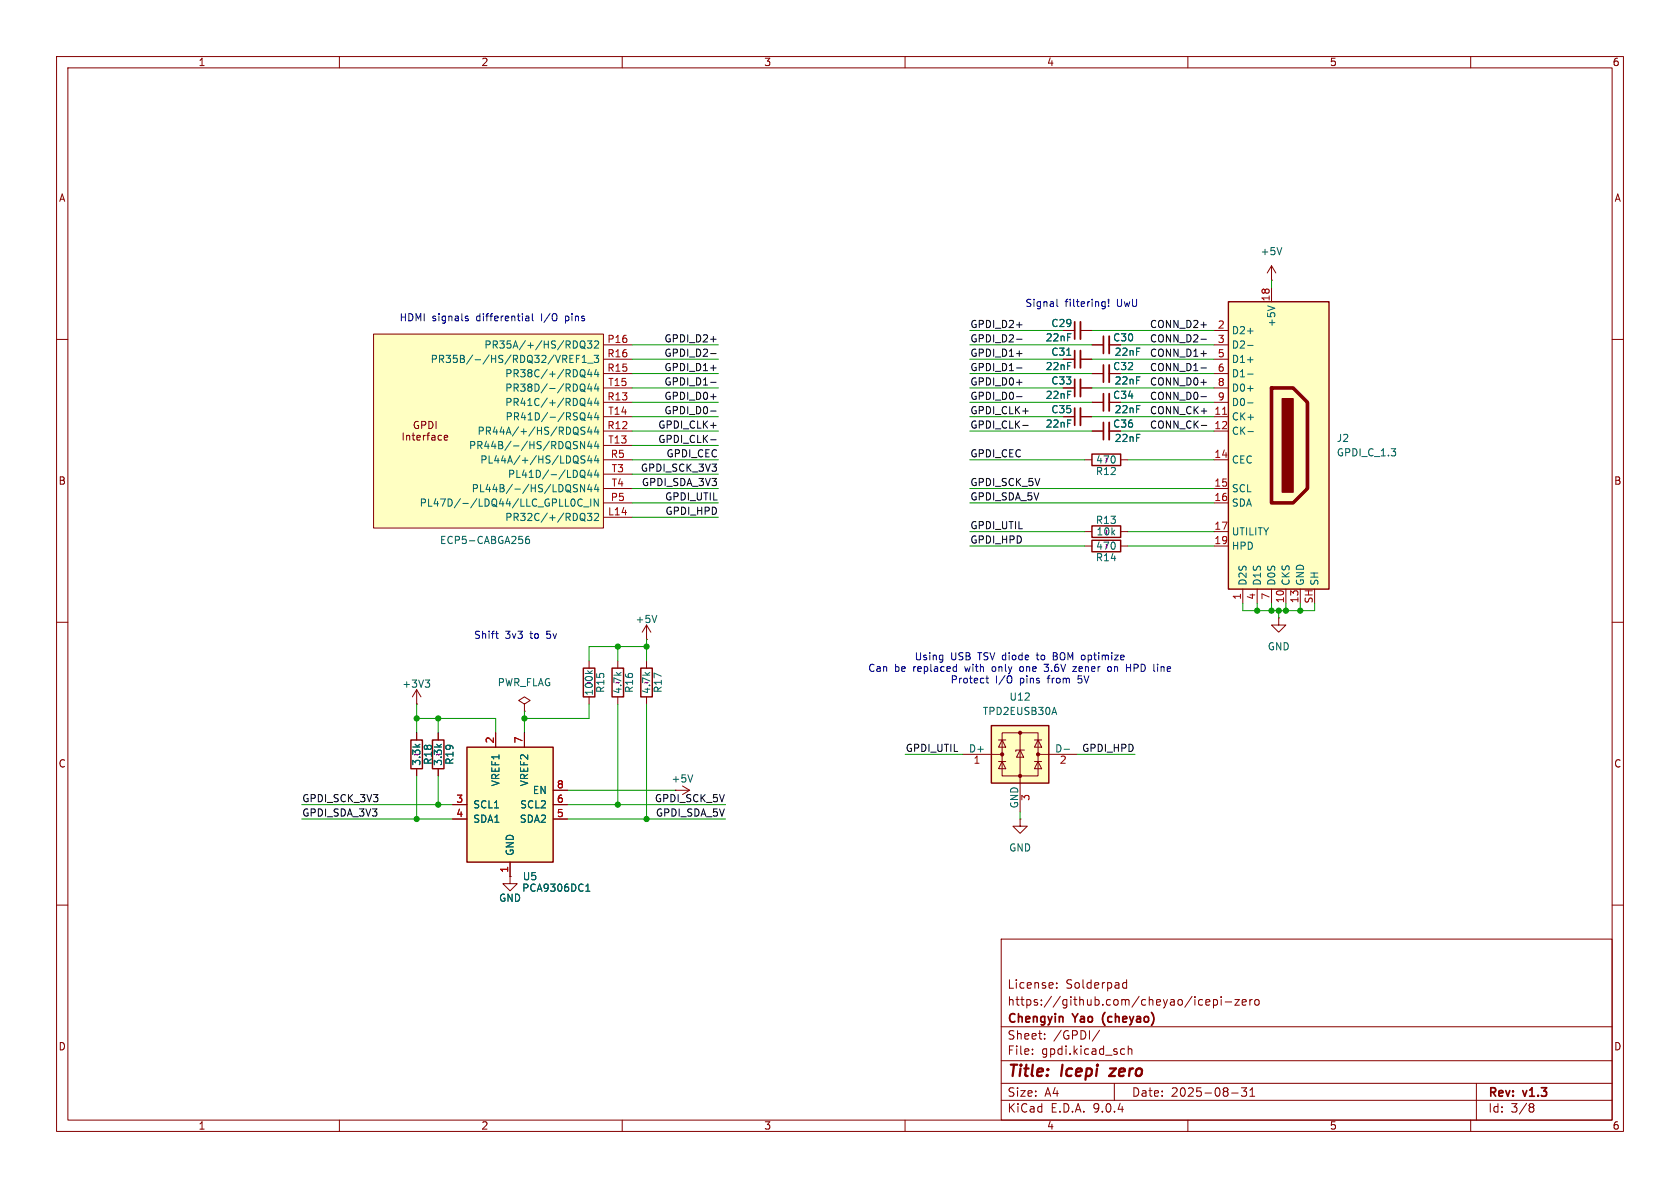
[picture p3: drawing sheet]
<svg xmlns="http://www.w3.org/2000/svg" width="297mm" height="210mm" viewBox="0 0 297 210" stroke-linecap="round" stroke-linejoin="round" font-family="sans-serif">
<g fill="none" stroke="#840000" stroke-width=".18">
<path d="M10 10h277v190h-277zM12 12h273v186h-273zM60 10v2M110 10v2M160 10v2M210 10v2M260 10v2M10 60h2M285 60h2M10 110h2M285 110h2M10 160h2"/>
<path d="M177 166h108v32h-108zM186.8 174.6v.1M186.8 173.8v.1M198.5 174.4l.2 .3 .5-.1M199.2 173.2v1.5M199.2 173.8l-.5-.1-.2 .3M212 177.6h.6M212 176.8h.6M213.2 177.2l.7-.1-.1-.3-.4-.1-.2 .2v.7h.6M214.5 176.8l.5-.1 .2 .3v.4l-.1 .2h-.6M214.5 176.7v1.5M215.9 176.2v.1"/>
<path d="M215.9 176.7v1M216.6 177.1h1.1M218.3 176.7h.8l-.8 1h.8M219.6 177.2l.7-.1-.1-.3-.4-.1-.2 .2 .1 .7h.5M221 176.7v1M221.4 176.7l-.3 .1-.1 .2M222 176.8l.3-.1 .3 .3v.4l-.3 .3-.3-.1-.2-.2v-.4zM285 160h2M60 198v2M110 198v2M160 198v2M177 194.5h108"/>
<path d="M177 191.5h108M177 187.5h108M177 181.5h108M182.5 186.3v.1M182.5 185.5v.1M184.7 183.6v.1M184.7 182.8v.1M194.4 182.1l-1.3 2M197 191.5v3M198.4 185.4l.4 .1M198.8 186.3l-.4 .1M199.5 185.5l.2-.1 .3 .1 .1 .9"/>
<path d="M199.5 184.9v1.5M210 198v2M217.7 193.2h1.2M219.5 192.3h.9l-.5 .6 .4 .1v.7l-.2 .1h-.4l-.2-.1M221 193.8h.8M221 192.7l.4-.4v1.5M260 198v2M261 191.5v6.5M270.6 195.1l.4 .1 .2 .2-.3 .3M270.6 195.7h.3M270.9 195.7l.2 .2 .1 .4-.2 .2-.4 .1"/>
</g>
<path d="M197.3 188.9l-1.2 1.3h1" fill="none" stroke="#840000" stroke-width=".4"/>
<path d="M82.5 132.1h15.3v20.3h-15.3z" fill="#ffffc2"/>
<path d="M193 80.3h5.1v2h-5.1zM82.5 132.1h15.3v20.3h-15.3z" fill="none" stroke="#840000" stroke-width=".25"/>
<g fill="none" stroke="#840000" stroke-width=".18">
<path d="M188 73.7h2M188 68.6h2M191 73.7h2M191 68.6h2M193 71.1h2.1M196.1 71.1h2M191.8 81.3h1.2M198.1 81.3h1.3M114.3 113h.1M114.3 110.5l-.8 1.3M114.3 110.5l.8 1.3M114.3 110.5v2.5"/>
<path d="M87.6 129.5v2.6M92.7 129.5v2.6M97.8 139.7h2.5M80 142.2h2.5M80 144.8h2.5M90.2 152.4v2.5M97.8 142.2h2.5M97.8 144.8h2.5M180.3 144.8v1.3h1.3l-1.3 1.2-1.2-1.2h1.2M180.3 144.8h.1"/>
</g>
<path d="M116.1 108.8l-.4 1.3M103.6 157.6h.7M103.6 156.6l.3-.3v1.3" fill="none" stroke="#006464" stroke-width=".18"/>
<path d="M190 67.1v3M190 72.1v3.1M195.1 69.6v3" fill="none" stroke="#840000" stroke-width=".3"/>
<path d="M191 67.1v3M191 72.1v3.1M196.1 69.6v3" fill="none" stroke="#840000" stroke-width=".33"/>
<path d="M175.3 128.3h10.1v10.1h-10.1z" fill="#ffffc2"/>
<path d="M193 93h5.1v2h-5.1zM193 95.5h5.1v2h-5.1zM175.3 128.3h10.1v10.1h-10.1z" fill="none" stroke="#840000" stroke-width=".25"/>
<g fill="none" stroke="#840000" stroke-width=".18">
<path d="M224.8 49.5h.1M224.8 47l-.8 1.3M224.8 47l.8 1.3M224.8 47v2.5M191.8 94h1.2M191.8 96.5h1.2M198.1 94h1.3M198.1 96.5h1.3M226.1 109.2v1.3h1.2l-1.2 1.3-1.3-1.3h1.3M226.1 109.2h.1M73.7 124.5h.1M73.7 121.9l.7 1.3"/>
<path d="M73.7 121.9l-.8 1.3M73.7 121.9v2.6M170.2 133.4h7M176.5 130.8h1.3M176.5 134.6h1.3M177.2 129.5h6.3v7.7h-6.3zM177.2 130.8l.6 1.3h-1.3zM177.2 134.6l.6 1.3h-1.3zM180.3 132.6l.7 1.3h-1.3zM180.3 129.5v14M181.1 132.6h-1.5v.2M182.9 130.8h1.2"/>
<path d="M182.9 134.6h1.2M183.5 130.8l.6 1.3h-1.2zM183.5 134.6l.6 1.3h-1.2zM183.5 133.4h7M90.2 154.9v1.3h1.2l-1.2 1.3-1.3-1.3h1.3M90.2 154.9h.1"/>
</g>
<g fill="#840000" stroke="#840000" stroke-width=".18">
<circle cx="177.2" cy="133.4" r=".28"/>
<circle cx="180.3" cy="129.5" r=".28"/>
<circle cx="180.3" cy="137.2" r=".28"/>
<circle cx="183.5" cy="133.4" r=".28"/>
</g>
<path d="M226.6 43.8l-.4 1.2M75.2 120.2h.8l-.5 .5M75.7 120.7l.3 .2v.3l-.3 .3M186.4 125l.4 1.3M188.1 132.4h1" fill="none" stroke="#006464" stroke-width=".18"/>
<path d="M217.2 53.3h17.7v50.8h-17.7z" fill="#ffffc2"/>
<path d="M217.2 53.3h17.7v50.8h-17.7zM103.1 118.1h2.1v5.1h-2.1zM108.2 118.1h2v5.1h-2zM113.3 118.1h2v5.1h-2zM72.6 130.8h2.1v5.1h-2.1zM76.5 130.8h2v5.1h-2z" fill="none" stroke="#840000" stroke-width=".25"/>
<path d="M224.8 68.6h3.8l2.5 2.5v15.3l-2.5 2.5h-3.8z" fill="none" stroke="#840000" stroke-width=".63"/>
<path d="M226.7 70.5h1.9v16.5h-1.9z" fill="#840000" stroke="#840000" stroke-width=".25"/>
<g fill="none" stroke="#840000" stroke-width=".18">
<path d="M214.6 58.4h2.6M224.8 50.8v2.5M188 63.5h2M191 63.5h2M193 61h2.1M193 66h2.1M196.1 61h2M196.1 66h2M214.6 61h2.6M214.6 63.5h2.6M214.6 66h2.6M214.6 68.6h2.6"/>
<path d="M214.6 71.1h2.6M214.6 73.7h2.6M214.6 76.2h2.6M214.6 81.3h2.6M214.6 86.4h2.6M214.6 88.9h2.6M214.6 94h2.6M214.6 96.5h2.6M104.1 116.8v1.3M109.2 116.8v1.3M114.3 116.8v1.3M219.7 104.1v2.6"/>
<path d="M222.2 104.1v2.6M224.8 104.1v2.6M227.3 104.1v2.6M229.9 104.1v2.6M73.7 129.5v1.3M73.7 135.9v1.3M77.5 129.5v1.3M77.5 135.9v1.3M92.7 124.5l1-.7-1-.6-1 .6 1 .7v1.2M92.7 125.7h.1M104.1 123.2v1.3M109.2 123.2v1.3"/>
<path d="M114.3 123.2v1.3M119.4 139.7h.1M119.4 139.7h2.5M120.6 138.9l1.3 .8M121.9 139.7l-1.3 .8"/>
</g>
<path d="M220.6 58.5h.9M224.1 54.1l1.3 .4M188.6 62.8h.7M220.6 61.1h.9M220.6 63.6h.9M220.6 66.1h.9M220.6 68.7h.9M220.6 71.2h.9M220.6 76.3h1M103.9 118.6l.5 .4M104.7 118.6l-.5 .3M122.5 137l-.5 1.2" fill="none" stroke="#006464" stroke-width=".18"/>
<path d="M216.1 73.2h.8" fill="none" stroke="#a90000" stroke-width=".18"/>
<path d="M195.1 59.4v3.1M190 62v3M195.1 64.5v3.1" fill="none" stroke="#840000" stroke-width=".3"/>
<path d="M196.1 59.4v3.1M191 62v3M196.1 64.5v3.1" fill="none" stroke="#840000" stroke-width=".33"/>
<path d="M66 59.1h40.7v34.2h-40.7z" fill="#ffffc2"/>
<g fill="none" stroke="#840000" stroke-width=".18">
<path d="M66 59.1h40.7v34.2h-40.7zM188 58.4h2M191 58.4h2M71.3 76.5v1.3M71.9 77v.8M71.9 77.1l.2-.1h.3v.8M72.9 77h.4M73 76.5v1.1l.3 .2M73.7 77.4l.6-.1-.1-.3h-.3l-.2 .1 .1 .6h.4M73.9 74.5a.59 .59 0 0 0-.7 .6 .59 .59 0 0 0 .7 .6l.1-.5h-.2M74.5 75.2l.7-.1 .1-.2-.1-.3-.7-.1v1.3M74.9 77v.8"/>
<path d="M75.2 77l-.3 .2M75.5 77h.4M75.8 74.5a.64 .64 0 0 1 .8 .6 .64 .64 0 0 1-.8 .7zM75.9 76.5l-.3 .2v1.1M76.4 77h.4l.1 .8M76.9 77.3h-.4l-.2 .2 .2 .3 .4-.1M77.1 74.5v1.3M78.1 77h-.4l-.2 .2 .1 .5h.5M78.5 77.4l.6-.1v-.3h-.4l-.2 .1 .1 .6h.5M106.7 61h5.1M106.7 63.5h5.1M106.7 66h5.1"/>
<path d="M106.7 68.6h5.1M106.7 71.1h5.1M106.7 73.7h5.1M106.7 76.2h5.1M106.7 78.7h5.1M188 63.5h2M188 68.6h2M188 73.7h2M191 63.5h2M191 68.6h2M191 73.7h2M193 61h2.1"/>
<path d="M193 66h2.1M193 71.1h2.1M193 76.2h2.1M196.1 61h2M196.1 66h2M196.1 71.1h2M196.1 76.2h2M106.7 81.3h5.1M106.7 83.8h5.1M106.7 86.4h5.1M106.7 88.9h5.1M106.7 91.4h5.1"/>
<path d="M73.7 129.5v1.3M73.7 135.9v1.3M77.5 129.5v1.3M77.5 135.9v1.3M87.6 129.5v2.6M92.7 129.5v2.6M97.8 139.7h2.5M80 142.2h2.5M80 144.8h2.5M90.2 154.9h.1M90.2 152.4v2.5M97.8 142.2h2.5"/>
<path d="M97.8 144.8h2.5"/>
</g>
<g fill="none" stroke="#006464" stroke-width=".18">
<path d="M100.7 63.4h.5M100.7 64.1h.7M100.7 62.8h.7M101.6 78l.5 .1M101.8 78.7l.3 .3-.3 .3M101.9 63.4h.4M102.5 62.8h-.6v1.3M102.6 60.5l.3-.2a.43 .43 0 0 1 .5 .4v.4a.42 .42 0 0 1-.4 .5 .42 .42 0 0 1-.4-.5zM102.8 61.2l.7 .5M102.8 73.9l.7 .5M102.9 67.9a.43 .43 0 0 1 .5 .4v.4a.43 .43 0 0 1-.5 .5M102.9 73a.43 .43 0 0 1 .5 .4v.4a.43 .43 0 0 1-.5 .4"/>
<path d="M102.9 68.9l.6 .4M102.9 64.1h.8M102.9 63.2l.4-.4v1.3M103.4 65.5v.9M103.4 70.6v.9M103.4 66.7h.1M103.4 71.8h.1M103.4 78v1.3l-.8-1.3v1.3M103.4 75.6l-.5-.1-.2 .1v.4l.6 .2 .1 .3-.2 .3-.5-.1M103.8 60.3h.8l-.4 .5 .4 .1v.5l-.2 .1-.6-.1M103.9 64.2h1M104.2 65.3l-.3 .9h.8"/>
<path d="M104.2 67.8l-.3 .9h.8M104.2 70.4l-.3 .9h.8M104.2 72.9l-.3 .9h.8M104.2 75.4l-.3 1h.8M104.2 78l-.3 .9h.8M104.5 65.8v.8M104.5 68.3v.9M104.5 70.9v.8M104.5 73.4v.8M104.5 75.9v.9M104.5 78.5v.8M105 62.8h.8l-.4 .5 .4 .1v.6l-.2 .1-.6-.1"/>
<path d="M105.1 60.4l.5-.1 .2 .3-.8 .9h.8M105.4 65.3l-.3 .9h.8M105.4 67.8l-.3 .9h.8M105.4 70.4l-.3 .9h.8M105.4 72.9l-.3 .9h.8M105.4 75.4l-.3 1h.8M105.4 78l-.3 .9h.8M105.7 65.8v.8M105.7 68.3v.9M105.7 70.9v.8M105.7 73.4v.8M105.7 75.9v.9"/>
<path d="M105.7 78.5v.8M188.6 62.8h.7M93.5 94.8l-.4 .1a.86 .86 0 0 0 0 1.2l.5-.1v-.5l-.2-.2h-.3l-.2 .2M101.4 88.2a.79 .79 0 0 1 0 1.3M101.6 86.3l.4 .1 .1 .3-.3 .2h-.3M101.6 85.7h.5M102.7 83.2l.2-.1a.43 .43 0 0 1 .5 .5v.4a.42 .42 0 0 1-.2 .4 .42 .42 0 0 1-.5-.1M102.8 84.1l.7 .4M102.9 88.3a.6 .6 0 0 0-.8 .5 .6 .6 0 0 0 .6 .7l.2-.1M103.2 89.6h.9M103.4 90.9v.9M103.4 85.7v1.2l-.8-1.2v1.2"/>
<path d="M103.4 92.1h.1M103.4 80.7l-.5-.1-.2 .1v.4l.6 .2 .1 .3-.2 .3-.5-.1M103.8 90.7h.8l-.4 .5 .4 .2v.5l-.2 .1-.6-.1M104.2 80.5l-.3 .9h.8M104.2 83.1l-.3 .9h.8M104.2 85.6l-.3 .9h.8M104.4 88.2v1.3M104.5 81v.9M104.5 83.6v.8M104.5 86.1v.8M105.1 90.9l.5-.2 .2 .4-.8 .9h.8M105.4 80.5l-.3 .9h.8"/>
<path d="M105.4 83.1l-.3 .9h.8M105.4 85.6l-.3 .9h.8M105.7 81v.9M105.7 83.6v.8M105.7 86.1v.8M105.8 88.2v1.3l-.8-1.3v1.3M103.6 157.6h.7M103.6 156.6l.3-.3v1.3"/>
</g>
<path d="M190 56.9v3M195.1 74.7v3" fill="none" stroke="#840000" stroke-width=".3"/>
<path d="M191 56.9v3M196.1 74.7v3" fill="none" stroke="#840000" stroke-width=".33"/>
<g fill="none" stroke="#0f0f0f" stroke-width=".18">
<path d="M125.6 60h1M179.7 57.4h1M179.7 60h1M212.3 57.4h1M212.3 60h1M125.6 70.1h1M125.6 72.7h1M125.6 67.6h1M125.6 62.5h1M125.6 65h1M125.6 77.7h1M179.7 70.1h1"/>
<path d="M179.7 67.6h1M179.7 62.5h1M179.7 65h1M180.8 75.2h1M212.3 70.1h1M212.3 67.6h1M212.3 62.5h1M212.3 65h1M212.4 75.2h.9"/>
</g>
<g fill="none" stroke="#009600" stroke-width=".18">
<path d="M171.4 58.4h16.6M193 58.4h21.6M224.8 49.5v1.3M111.8 61h15.2M111.8 76.2h15.2M111.8 73.7h15.2M111.8 66h15.2M111.8 68.6h15.2M111.8 71.1h15.2M111.8 63.5h15.2M111.8 78.7h15.2M171.4 61h21.6"/>
<path d="M171.4 76.2h21.6M171.4 73.7h16.6M171.4 66h21.6M171.4 68.6h16.6M171.4 71.1h21.6M171.4 63.5h16.6M193 73.7h21.6M193 68.6h21.6M193 63.5h21.6M198.1 61h16.5M198.1 76.2h16.5M198.1 66h16.5"/>
<path d="M198.1 71.1h16.5M111.8 86.4h15.2M111.8 88.9h15.2M111.8 81.3h15.2M111.8 91.4h15.2M111.8 83.8h15.2M171.4 96.5h20.4M171.4 86.4h43.2M171.4 88.9h43.2M171.4 81.3h20.4M171.4 94h20.4M199.4 96.5h15.2"/>
<path d="M199.4 81.3h15.2M199.4 94h15.2M109.2 114.3v2.5M114.3 114.3h-10.2v2.5M114.3 113v3.8M219.7 106.7v1.3h12.7v-1.3M222.2 106.7v1.3M224.8 106.7v1.3M226.1 108v1.2M227.3 106.7v1.3M229.9 106.7v1.3M73.7 124.5v5"/>
<path d="M73.7 137.2v7.6M73.7 127h13.9v2.5M77.5 127v2.5M77.5 137.2v5M92.7 125.7v3.8M100.3 139.7h19.1M104.1 124.5v2.5h-11.4M109.2 124.5v17.7M114.3 124.5v20.3M160 133.4h10.2M190.5 133.4h10.2M53.3 144.8h26.7"/>
<path d="M53.3 142.2h26.7M100.3 144.8h28M100.3 142.2h28M180.3 143.5v1.3"/>
</g>
<g fill="none" stroke="#0000c2" stroke-width=".18">
<path d="M82.3 56.2l.5 .3-.1 .2h-.3M82.3 55.9h.4M93 56.7h.5M93 55.9h.4l.1 .8M93.5 56.2l-.5 .1M94.1 55.4v1.1l.2 .2M186.8 52.9v1.1l.2 .2M194.9 54.1h.5M194.9 53.4h.5M195.4 53.3v1.1l-.3 .2-.3-.1M196 54.1v.1M196 52.9v.8"/>
<path d="M87.6 112h.5M87.8 112.7l.3 .2M166.6 115.8l.1 .1M166.7 115.8l-.1 1.2M166.7 116.6h-.1M168.7 117.8l.4 .1M169.1 117.4v1.3M169.1 118.6l-.4 .1M174.3 119.9h.5M174.5 119.5v1.1l.3 .1M178.9 119.9l-.1 .7M180.4 117.9l-.1 .2 .1 .5"/>
<path d="M184.6 118.6l.5 .1M185.4 117.4l-.5 .5h.2M186.2 116h.4M186.6 115.4h-.4v1.2h.5M190.3 117.8l-.6 .9h.6M195.9 117.9l-.1 .2M196.4 117.9l.1 .2-.1 .5-.3 .1-.3-.2M199.1 118h.8M199.9 117.4v1.3"/>
</g>
<g fill="#009600" stroke="#009600" stroke-width=".18">
<circle cx="92.7" cy="127" r=".46"/>
<circle cx="77.5" cy="127" r=".46"/>
<circle cx="109.2" cy="114.3" r=".46"/>
<circle cx="114.3" cy="114.3" r=".46"/>
<circle cx="224.8" cy="108" r=".46"/>
<circle cx="226.1" cy="108" r=".46"/>
<circle cx="229.9" cy="108" r=".46"/>
<circle cx="227.3" cy="108" r=".46"/>
<circle cx="222.2" cy="108" r=".46"/>
<circle cx="73.7" cy="144.8" r=".46"/>
<circle cx="114.3" cy="144.8" r=".46"/>
<circle cx="109.2" cy="142.2" r=".46"/>
<circle cx="73.7" cy="127" r=".46"/>
<circle cx="77.5" cy="142.2" r=".46"/>
</g>
<g font-size="2.8" fill="#840000">
<text x="178" y="190.9">Title:</text>
<text x="187.7" y="190.9">Icepi</text>
<text x="197.1" y="190.9">zero</text>
</g>
<g font-size="2.1" fill="#840000">
<text x="178" y="178">https://github.com/cheyao/icepi-zero</text>
<text x="178" y="175">License:</text>
<text x="188.4" y="175">Solderpad</text>
<text x="178" y="184">Sheet:</text>
<text x="178" y="181.2">Chengyin</text>
<text x="186.2" y="184">/GPDI/</text>
<text x="189.8" y="181.2">Yao</text>
<text x="195.6" y="181.2">(cheyao)</text>
<text x="178" y="186.7">File:</text>
<text x="184.1" y="186.7">gpdi.kicad_sch</text>
<text x="178" y="196.9">KiCad</text>
<text x="178" y="194.1">Size:</text>
<text x="184.7" y="194.1">A4</text>
<text x="185.7" y="196.9">E.D.A.</text>
<text x="193.3" y="196.9">9.0.4</text>
<text x="200" y="194.1">Date:</text>
<text x="207" y="194.1">2025-08-31</text>
<text x="263" y="194.3">Rev:</text>
<text x="263" y="196.9">Id:</text>
<text x="267.1" y="196.9">3/8</text>
<text x="269.4" y="194.3">v1.3</text>
</g>
<g font-size="1.8" fill="#840000">
<text x="35" y="11.9">1</text>
<text x="85" y="11.9">2</text>
<text x="135" y="11.9">3</text>
<text x="185" y="11.9">4</text>
<text x="235" y="11.9">5</text>
<text x="285" y="11.9">6</text>
<text x="10.3" y="35.9">A</text>
<text x="285.3" y="35.9">A</text>
<text x="10.3" y="85.9">B</text>
<text x="285.3" y="85.9">B</text>
<text x="10.3" y="135.9">C</text>
<text x="285.3" y="135.9">C</text>
<text x="10.3" y="185.9">D</text>
<text x="285.3" y="185.9">D</text>
<text x="35" y="199.9">1</text>
<text x="85" y="199.9">2</text>
<text x="135" y="199.9">3</text>
<text x="185" y="199.9">4</text>
<text x="235" y="199.9">5</text>
<text x="285" y="199.9">6</text>
</g>
<g font-size="1.8" fill="#006464">
<text x="222.8" y="45.3">+5V</text>
<text x="185.8" y="58">C29</text>
<text x="217.7" y="59.3">D2+</text>
<text x="225.7" y="57.9" transform="rotate(-90 225.7 57.9)">+5V</text>
<text x="76" y="64.4">PR35B/-/HS/RDQ32/VREF1_3</text>
<text x="85.5" y="61.8">PR35A/+/HS/RDQ32</text>
<text x="184.8" y="65.6">22nF</text>
<text x="184.8" y="60.6">22nF</text>
<text x="185.8" y="63.1">C31</text>
<text x="196.7" y="60.6">C30</text>
<text x="196.7" y="65.6">C32</text>
<text x="197" y="63.1">22nF</text>
<text x="217.7" y="61.8">D2-</text>
<text x="217.7" y="64.4">D1+</text>
<text x="89.2" y="66.9">PR38C/+/RDQ44</text>
<text x="89.2" y="69.4">PR38D/-/RDQ44</text>
<text x="89.2" y="72">PR41C/+/RDQ44</text>
<text x="184.8" y="70.7">22nF</text>
<text x="185.8" y="68.2">C33</text>
<text x="196.7" y="70.7">C34</text>
<text x="197" y="68.2">22nF</text>
<text x="217.7" y="66.9">D1-</text>
<text x="217.7" y="69.4">D0+</text>
<text x="217.7" y="72">D0-</text>
<text x="84.3" y="77.1">PR44A/+/HS/RDQS44</text>
<text x="89.3" y="74.5">PR41D/-/RSQ44</text>
<text x="184.8" y="75.8">22nF</text>
<text x="185.8" y="73.3">C35</text>
<text x="196.7" y="75.8">C36</text>
<text x="197" y="73.3">22nF</text>
<text x="217.7" y="74.5">CK+</text>
<text x="217.7" y="77.1">CK-</text>
<text x="82.8" y="79.6">PR44B/-/HS/RDQSN44</text>
<text x="84.8" y="82.1">PL44A/+/HS/LDQS44</text>
<text x="193.7" y="82.1">470</text>
<text x="197" y="78.3">22nF</text>
<text x="217.7" y="82.1">CEC</text>
<text x="236.2" y="78.3">J2</text>
<text x="236.2" y="80.9">GPDI_C_1.3</text>
<text x="74.1" y="89.8">PL47D/-/LDQ44/LLC_GPLL0C_IN</text>
<text x="83.3" y="87.2">PL44B/-/HS/LDQSN44</text>
<text x="89.7" y="84.7">PL41D/-/LDQ44</text>
<text x="193.6" y="84.2">R12</text>
<text x="217.7" y="87.2">SCL</text>
<text x="217.7" y="89.8">SDA</text>
<text x="89.2" y="92.3">PR32C/+/RDQ32</text>
<text x="193.6" y="92.8">R13</text>
<text x="193.8" y="94.8">10k</text>
<text x="217.7" y="94.8">UTILITY</text>
<text x="77.7" y="96.4">ECP5-CABGA256</text>
<text x="193.6" y="99.4">R14</text>
<text x="193.7" y="97.4">470</text>
<text x="217.7" y="97.4">HPD</text>
<text x="220.6" y="103.6" transform="rotate(-90 220.6 103.6)">D2S</text>
<text x="223.1" y="103.6" transform="rotate(-90 223.1 103.6)">D1S</text>
<text x="225.7" y="103.6" transform="rotate(-90 225.7 103.6)">D0S</text>
<text x="228.2" y="103.6" transform="rotate(-90 228.2 103.6)">CKS</text>
<text x="230.7" y="103.6" transform="rotate(-90 230.7 103.6)">GND</text>
<text x="233.3" y="103.6" transform="rotate(-90 233.3 103.6)">SH</text>
<text x="112.3" y="110.3">+5V</text>
<text x="224" y="115.2">GND</text>
<text x="71" y="121.8">+3V3</text>
<text x="87.9" y="121.5">PWR_FLAG</text>
<text x="105" y="123.1" transform="rotate(-90 105 123.1)">100k</text>
<text x="107" y="122.6" transform="rotate(-90 107 122.6)">R15</text>
<text x="110.1" y="122.8" transform="rotate(-90 110.1 122.8)">4.7k</text>
<text x="112.1" y="122.6" transform="rotate(-90 112.1 122.6)">R16</text>
<text x="115.2" y="122.8" transform="rotate(-90 115.2 122.8)">4.7k</text>
<text x="117.2" y="122.6" transform="rotate(-90 117.2 122.6)">R17</text>
<text x="178.4" y="124.1">U12</text>
<text x="173.6" y="126.6">TPD2EUSB30A</text>
<text x="74.5" y="135.5" transform="rotate(-90 74.5 135.5)">3.3k</text>
<text x="76.6" y="135.3" transform="rotate(-90 76.6 135.3)">R18</text>
<text x="78.3" y="135.5" transform="rotate(-90 78.3 135.5)">3.3k</text>
<text x="80.4" y="135.3" transform="rotate(-90 80.4 135.3)">R19</text>
<text x="171.2" y="133.1">D+</text>
<text x="186.4" y="133.1">D-</text>
<text x="83.6" y="143.1">SCL1</text>
<text x="88.5" y="139.1" transform="rotate(-90 88.5 139.1)">VREF1</text>
<text x="91.9" y="143.1">SCL2</text>
<text x="93.6" y="139.1" transform="rotate(-90 93.6 139.1)">VREF2</text>
<text x="94.1" y="140.6">EN</text>
<text x="118.6" y="138.5">+5V</text>
<text x="180.1" y="143" transform="rotate(-90 180.1 143)">GND</text>
<text x="83.6" y="145.6">SDA1</text>
<text x="91.8" y="145.6">SDA2</text>
<text x="91" y="151.4" transform="rotate(-90 91 151.4)">GND</text>
<text x="92.3" y="155.8">U5</text>
<text x="178.3" y="150.7">GND</text>
<text x="88.1" y="159.6">GND</text>
<text x="92.2" y="157.8">PCA9306DC1</text>
</g>
<g font-size="1.8" fill="#a90000">
<text x="224.5" y="53.4" transform="rotate(-90 224.5 53.4)">18</text>
<text x="215.2" y="58.2">2</text>
<text x="107.3" y="60.7">P16</text>
<text x="107.3" y="63.2">R16</text>
<text x="107.3" y="65.8">R15</text>
<text x="215.2" y="60.7">3</text>
<text x="215.2" y="63.2">5</text>
<text x="215.2" y="65.8">6</text>
<text x="107.3" y="70.9">R13</text>
<text x="107.4" y="68.3">T15</text>
<text x="215.2" y="68.3">8</text>
<text x="215.2" y="70.9">9</text>
<text x="107.3" y="75.9">R12</text>
<text x="107.4" y="73.4">T14</text>
<text x="214.6" y="73.4">11</text>
<text x="214.6" y="75.9">12</text>
<text x="107.4" y="78.5">T13</text>
<text x="107.9" y="81">R5</text>
<text x="108" y="83.6">T3</text>
<text x="214.6" y="81">14</text>
<text x="107.9" y="88.6">P5</text>
<text x="108" y="86.1">T4</text>
<text x="214.6" y="86.1">15</text>
<text x="214.6" y="88.6">16</text>
<text x="107.4" y="91.2">L14</text>
<text x="214.6" y="93.7">17</text>
<text x="214.6" y="96.3">19</text>
<text x="219.5" y="106.1" transform="rotate(-90 219.5 106.1)">1</text>
<text x="222" y="106.1" transform="rotate(-90 222 106.1)">4</text>
<text x="224.5" y="106.1" transform="rotate(-90 224.5 106.1)">7</text>
<text x="227.1" y="106.7" transform="rotate(-90 227.1 106.7)">10</text>
<text x="229.6" y="106.7" transform="rotate(-90 229.6 106.7)">13</text>
<text x="232.2" y="106.8" transform="rotate(-90 232.2 106.8)">SH</text>
<text x="87.4" y="131.5" transform="rotate(-90 87.4 131.5)">2</text>
<text x="92.5" y="131.5" transform="rotate(-90 92.5 131.5)">7</text>
<text x="172" y="135.3">1</text>
<text x="187.3" y="135.3">2</text>
<text x="80.6" y="142">3</text>
<text x="98.4" y="139.4">8</text>
<text x="98.4" y="142">6</text>
<text x="182.3" y="141.7" transform="rotate(-90 182.3 141.7)">3</text>
<text x="80.6" y="144.5">4</text>
<text x="98.4" y="144.5">5</text>
<text x="89.9" y="154.4" transform="rotate(-90 89.9 154.4)">1</text>
</g>
<g font-size="1.8" fill="#0000c2">
<text x="70.5" y="57">HDMI</text>
<text x="76.4" y="57">signals</text>
<text x="84.3" y="57">differential</text>
<text x="95.9" y="57">I/O</text>
<text x="100.4" y="57">pins</text>
<text x="181.2" y="54.5">Signal</text>
<text x="188.3" y="54.5">filtering!</text>
<text x="197.6" y="54.5">UwU</text>
<text x="83.7" y="113.1">Shift</text>
<text x="89.3" y="113.1">3v3</text>
<text x="93.8" y="113.1">to</text>
<text x="96.9" y="113.1">5v</text>
<text x="153.4" y="119">Can</text>
<text x="158.1" y="119">be</text>
<text x="161.5" y="119">replaced</text>
<text x="161.6" y="116.9">Using</text>
<text x="168" y="116.9">USB</text>
<text x="170.9" y="119">with</text>
<text x="173" y="116.9">TSV diode</text>
<text x="175.9" y="119">only</text>
<text x="181" y="119">one</text>
<text x="183.8" y="116.9">to</text>
<text x="185.5" y="119">3.6V</text>
<text x="186.8" y="116.9">BOM optimize</text>
<text x="190.8" y="119">zener</text>
<text x="197.1" y="119">on</text>
<text x="200.6" y="119">HPD</text>
<text x="205.6" y="119">line</text>
<text x="168" y="121">Protect</text>
<text x="176" y="121">I/O</text>
<text x="180.4" y="121">pins</text>
<text x="185.5" y="121">from</text>
<text x="191" y="121">5V</text>
</g>
<g font-size="1.8" fill="#0f0f0f">
<text x="171.4" y="58.1">GPDI_D2+</text>
<text x="203.2" y="58.1">CONN_D2+</text>
<text x="117.4" y="60.6">GPDI_D2+</text>
<text x="117.4" y="65.7">GPDI_D1+</text>
<text x="117.4" y="63.2">GPDI_D2-</text>
<text x="171.4" y="60.6">GPDI_D2-</text>
<text x="171.4" y="65.7">GPDI_D1-</text>
<text x="171.4" y="63.2">GPDI_D1+</text>
<text x="203.2" y="63.2">CONN_D1+</text>
<text x="203.2" y="60.6">CONN_D2-</text>
<text x="203.2" y="65.7">CONN_D1-</text>
<text x="117.4" y="70.8">GPDI_D0+</text>
<text x="117.4" y="68.2">GPDI_D1-</text>
<text x="171.4" y="70.8">GPDI_D0-</text>
<text x="171.4" y="68.2">GPDI_D0+</text>
<text x="203.2" y="70.8">CONN_D0-</text>
<text x="203.2" y="68.2">CONN_D0+</text>
<text x="116.3" y="75.9">GPDI_CLK+</text>
<text x="117.4" y="73.3">GPDI_D0-</text>
<text x="171.4" y="73.3">GPDI_CLK+</text>
<text x="171.4" y="75.9">GPDI_CLK-</text>
<text x="203.2" y="73.3">CONN_CK+</text>
<text x="203.2" y="75.9">CONN_CK-</text>
<text x="113.2" y="83.5">GPDI_SCK_3V3</text>
<text x="116.3" y="78.4">GPDI_CLK-</text>
<text x="117.7" y="80.9">GPDI_CEC</text>
<text x="171.4" y="80.9">GPDI_CEC</text>
<text x="113.4" y="86">GPDI_SDA_3V3</text>
<text x="117.5" y="88.6">GPDI_UTIL</text>
<text x="171.4" y="88.6">GPDI_SDA_5V</text>
<text x="171.4" y="86">GPDI_SCK_5V</text>
<text x="117.5" y="91.1">GPDI_HPD</text>
<text x="171.4" y="93.6">GPDI_UTIL</text>
<text x="171.4" y="96.2">GPDI_HPD</text>
<text x="160" y="133">GPDI_UTIL</text>
<text x="191.2" y="133">GPDI_HPD</text>
<text x="53.3" y="141.9">GPDI_SCK_3V3</text>
<text x="115.7" y="141.9">GPDI_SCK_5V</text>
<text x="53.3" y="144.4">GPDI_SDA_3V3</text>
<text x="115.9" y="144.4">GPDI_SDA_5V</text>
</g>
<g font-size="1.8" fill="#840084">
<text x="196.4" y="81.8" transform="rotate(-90 196.4 81.8)">~</text>
<text x="196.4" y="94.5" transform="rotate(-90 196.4 94.5)">~</text>
<text x="196.4" y="97.1" transform="rotate(-90 196.4 97.1)">~</text>
<text x="103.6" y="121.5">~</text>
<text x="108.7" y="121.5">~</text>
<text x="113.7" y="121.5">~</text>
<text x="73.1" y="134.2">~</text>
<text x="76.9" y="134.2">~</text>
</g>
</svg>
